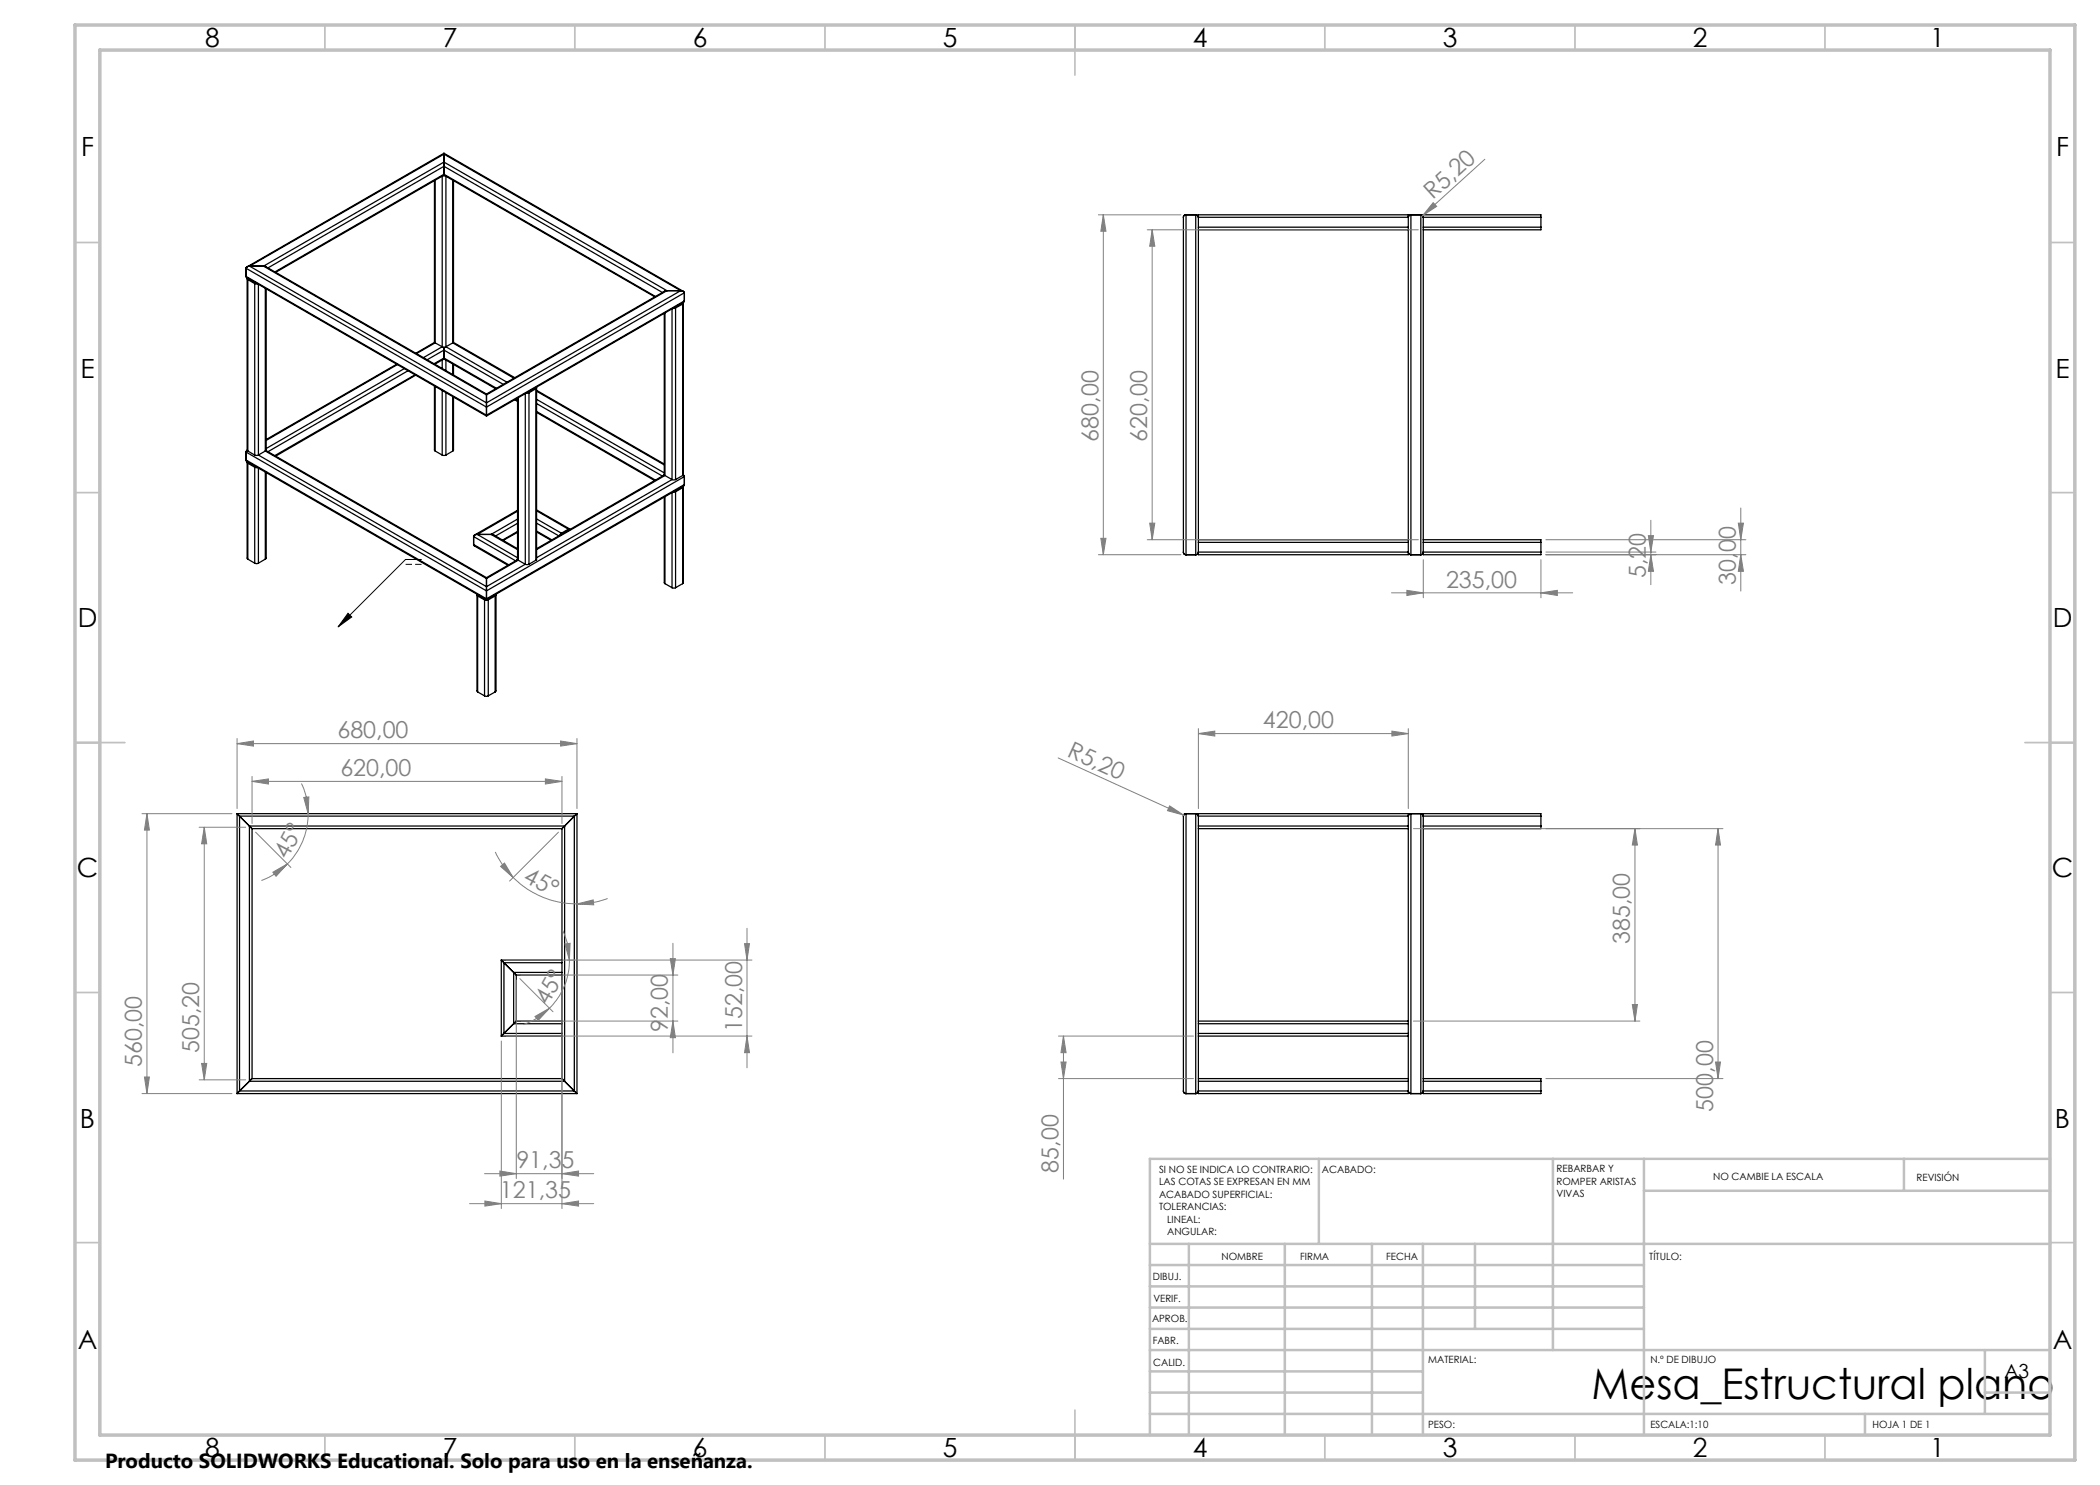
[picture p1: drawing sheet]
<svg xmlns="http://www.w3.org/2000/svg" width="420mm" height="297mm" viewBox="0 0 420 297" stroke-linecap="round" stroke-linejoin="round" font-family="sans-serif">
<g fill="none" stroke="#000" stroke-width=".25">
<path d="M86.9 36.1v32.3l.1 .2M87 36.1v32.5M88.4 35.2v34.2M88.6 35.1h.4M88.8 30.7v.1M88.8 32.4v.9M88.8 34.9v.1M88.8 30.7l47.9 27.6M88.8 35l42.2 24.4M88.8 30.7l-39.4 22.7M88.8 35l-33.7 19.5M88.8 30.8v1.6"/>
<path d="M88.8 33.3v1.6M88.8 32.4l44.6 25.7M88.8 30.8l47.3 27.3M88.8 30.8l-38.9 22.4M88.8 32.4l-36.1 20.8M88.8 33.3l43.7 25.2M88.8 34.9l42.3 24.4M88.8 33.3l-35.2 20.3M88.8 34.9l-33.8 19.5M89.2 35.2v34.2M90.6 36.1v32.5M90.7 36.1v32.3l-.1 .2"/>
<path d="M49.2 55.3l.2 .3M49.2 53.7v1.6M49.2 53.7l48.1 27.7M49.2 55.3l48.1 27.7M49.4 55.7v34.4l.2 .1M49.4 55.6l47.9 27.6M49.5 55.6l.1 .3M49.6 55.9v34.3M49.6 55.9l1.3 .8M49.7 55.7v.1M49.7 55.8l1.5 .8M49.7 55.8h.1"/>
<path d="M49.9 53.2l-.6 .2-.1 .3M49.9 53.2l-.4 .1-.3 .4M49.9 53.2h2.8M49.9 53.2l47.4 27.4M50.9 56.7l.6 .1M50.9 56.7v34.3M51.2 56.6l.1 .1M51.2 56.6h.1M51.7 56.9v34.1M52.7 53.2l.4 .1 44.2 25.5M52.7 53.2l44.6 25.8M53.1 57.7v32.5"/>
<path d="M53.2 57.8v32.2l-.1 .2M132.9 58.3l-35.6 20.5M133.4 58.1l-.5 .2M133.4 58.1h2.7M133.4 58.1l-36.1 20.9M136.1 58.1l.5 .1 .3 .4M136.1 58.1l-38.8 22.5M136.9 58.6v1.6M136.9 58.6l-39.6 22.8M236.7 43.5v66.9M237.2 43l-.3 .1-.2 .4M237.2 43a.49 .49 0 0 0-.5 .5"/>
<path d="M237.2 43v67.9M237.2 43h1.9M239.1 43a.49 .49 0 0 1 .6 .5M239.1 43l.4 .1 .2 .4M239.1 43v67.9M239.7 43.5v-.5h42v.5M239.7 45.4v.6M239.7 43.5v1.9M239.7 46v61.9M239.7 43.5h42M239.7 45.4h42M239.7 46h42"/>
<path d="M281.7 45.4v.6M281.7 43.5v1.9M281.7 46v61.9M282.2 43l-.3 .1-.2 .4M282.2 43h-.3l-.2 .5M282.2 43v67.9M282.2 43h2M284.2 43l.3 .1 .2 .4M284.2 43v67.9M284.7 43.5v-.5h23.5v.5M284.7 45.4v.6M284.7 43.5v1.9"/>
<path d="M284.7 46v61.9M284.7 43.5h23.5M284.7 45.4h23.5M308.2 45.4v.6h-23.5M308.2 43.5v1.9M79.3 72.8l-26.1 15.1M79.5 72.9l-26.3 15.2M80.9 73.7l-27.7 16M81.6 74.2l-28 16.1M83 75l-28 16.1M83.1 75l-28 16.2M86.9 77.2v12.9l.1 .1"/>
<path d="M86.9 68.5l-3.8 2.2M87 68.6l1.4 .8M87 72.8v.1M87 77.3v12.9M87 68.6l-3.7 2.1M88.4 69.4l.3 .1 .5-.1M88.4 72v1.7M88.4 78.1v12.9M88.4 69.4l-3.7 2.1M88.6 71.9h.4M88.8 69.5v.5zM88.8 71.6v.2"/>
<path d="M88.8 71.8l10.3 5.9M88.8 71.8l-1.8 1M88.8 70v1.6M88.8 70l11.8 6.9M88.8 71.6l10.5 6M88.8 70l-3.4 2M88.8 71.6l-2 1.1M89.2 72v2.1M89.2 78.5v12.5M89.2 69.4l12.2 7M90.6 68.6l-1.4 .8M90.6 72.8v2.1"/>
<path d="M90.6 79.3v10.9M90.6 68.6l12.2 7M90.7 68.5l12.2 7M90.7 79.4v10.7l-.1 .1M90.7 72.9v2.1M97.3 78.8v.2M97.3 79v1.6M102.9 79.9l.6 .4M103.1 79.9l.4 .2M103.5 79.6v32.3l.1 .1M103.6 79.5v32.5M105.1 78.7v34.2"/>
<path d="M105.6 78.5h-.1M105.6 78.4v.1M105.8 78.6h-.6M105.8 78.6v34.3M107 77.6l-1.4 .9M107 77.6h.1M107.1 77.6h-.1M107.2 77.7l-1.4 .9M107.2 77.7v34.3M107.3 77.4l-.1 .3M107.3 77.5v34.4l-.1 .1M107.3 78.1l25.6 14.7"/>
<path d="M107.3 79.9l25.6 14.7M107.3 78.2l25.6 14.8M132.9 62.7v32.3l.1 .1M133 62.6v32.5M134.4 61.8v34.1M134.9 61.5l-.1 .1M134.9 61.5h.1M135.1 61.6l-.5 .1M135.1 61.6v34.3M136.3 60.7l-1.4 .8M136.3 60.7h.1M136.4 60.6l-.1 .1"/>
<path d="M136.5 60.8v34.3M136.5 60.8l-1.4 .8M136.6 60.5l-.1 .3M136.7 60.6v34.4l-.2 .1M136.7 60.5l-39.4 22.7M136.9 60.2l-.2 .3M136.9 60.2l-39.6 22.8M49.2 92l.2 .3M49.2 90.4v1.6M49.2 90.4l48.1 27.8M49.2 92l48.1 27.8M49.4 90.1l-.2 .3"/>
<path d="M49.4 92.4v19.3l.2 .1M49.4 92.3l47.9 27.6M49.5 92.3l.1 .3M49.6 92.6l1.3 .8M49.6 92.6v19.2M49.6 90.2l1.3 .8M49.7 92.5h.1M49.7 92.5l1.5 .8M50.9 93.4l.6 .1M50.9 91h.8M50.9 93.4v19.2M51.2 93.3l.1 .1"/>
<path d="M51.2 93.3h.1M51.7 91l45.6 26.3M51.7 93.6v19M53.1 90.2l-1.4 .8M53.1 90.2l44.2 25.5M53.1 94.4v17.4M53.2 90.1l44.1 25.4M53.2 94.5v17.1l-.1 .2M87 90.2l1.4 .8M88.4 91h.8M90.6 90.2l-1.4 .8M97.3 80.6v.8"/>
<path d="M97.3 83v.2M97.3 81.4v1.6M107.3 82.5l23.7 13.6M107.3 80.7l25.2 14.5M107.3 82.3l23.8 13.7M132.9 99.4v17.2l.1 .1M132.9 95l-25.6 14.7M133 95.1l1.4 .8M133 99.3v17.4M133 95.1l-25.7 14.8M134.4 95.9h.7M134.4 98.5v19"/>
<path d="M134.4 95.9l-27.1 15.6M134.9 98.2l-.1 .1M134.9 98.2h.1M135.1 98.4h-.5M135.1 98.4v19.1M136.3 97.4l-1.4 .8M136.3 97.4h.1M136.4 97.4h-.1M136.5 97.5l-1.4 .9M136.5 97.5v19.2M136.5 95.1l-1.4 .8M136.6 95l.3 .3"/>
<path d="M136.6 97.2l-.1 .3M136.6 95h.1M136.7 97.3v19.3l-.2 .1M136.7 97.2l-39.4 22.7M136.9 96.9l-.2 .3M136.9 95.3v1.6M136.9 95.3l-39.6 22.9M136.9 96.9l-39.6 22.9M49.6 111.8l1.3 .8M50.9 112.6l.4 .1 .4-.1M53.1 111.8l-1.4 .8M94.7 108.9l.2 .3"/>
<path d="M94.7 107.3v1.6M94.7 107.3l8.5 4.9M94.7 108.9l7 4.1M94.9 109.2l6.7 3.9M95.4 119v19.2l.1 .2M95.4 118.9l.1 .3M95.5 106.9a.58 .58 0 0 0-.8 .4M95.5 106.9a.6 .6 0 0 0-.8 .4M95.5 106.9h2.7M95.5 106.9l8 4.6M95.5 119.2l1.4 .8M95.5 119.2v19.2"/>
<path d="M95.6 119l.1 .1M95.7 119.1l1.4 .8M95.7 119.1h.1M96.9 120l.3 .1 .4-.1M96.9 120v19.2M97.1 119.9h.1M97.1 119.8v.1M97.3 117.3v.9M97.3 119.8v.1M97.3 115.5v.2M97.3 115.7v1.6M97.3 118.2v1.6"/>
<path d="M97.5 119.9h-.2M97.5 119.8v.1M97.6 120v19.2M98.2 106.9l.5 .1M98.2 106.9l5.3 3M98.7 107l4.8 2.7M98.8 119.1l-1.3 .8M98.8 119.1h.1M98.9 119l-.1 .1M99 119.2l-1.4 .8M99 119.2v19.2M99.2 118.9l-.2 .3"/>
<path d="M99.2 119v19.2l-.2 .2M103.5 111.8l-.2 .3M103.5 102.1l-8.6 4.9M103.5 106.5l-2.9 1.6M103.5 102.2l-8 4.7M103.5 103.8l-5.3 3.1M103.5 104.7l-4.4 2.5M103.5 106.3l-3 1.7M103.5 111.9l-6.2 3.6M103.6 112l1.5 .9M103.6 112l-6.3 3.7M105.1 112.9h.7"/>
<path d="M105.1 112.9l-7.8 4.4M107.2 112l-1.4 .9M107.3 106.4l2.9 1.7M107.3 102l6.6 3.8M107.3 103.8l5 2.8M107.3 104.6l4.5 2.6M107.3 106.2l3.1 1.8M107.3 102.2l6.4 3.6M112.3 106.6l-.4 .5M112.3 106.9l-.1 .1M112.3 106.9h.1M113.7 105.8l.3 .1"/>
<path d="M113.7 106h.1M113.7 105.8l-1.4 .8M113.7 106l-1.4 .9M113.7 106v.1M133 116.7l1.4 .8M134.4 117.5h.7M136.5 116.7l-1.4 .8M236.7 110.4a.49 .49 0 0 0 .5 .5M236.7 110.4l.1 .4 .4 .1M237.2 110.9h1.9M239.7 110.4a.49 .49 0 0 1-.6 .5M239.7 107.9v.6"/>
<path d="M239.7 110.4v.5h42v-.5M239.7 108.5v1.9M239.7 107.9h42M239.7 108.5h42M239.7 110.4h42M281.7 110.4a.54 .54 0 0 0 .5 .5M281.7 110.4v.3l.5 .2M281.7 107.9v.6M281.7 108.5v1.9M282.2 110.9h2M284.7 110.4a.49 .49 0 0 1-.5 .5M284.7 107.9h23.5v.6"/>
<path d="M284.7 107.9v.6M284.7 110.4v.5h23.5v-.5M284.7 108.5v1.9M284.7 108.5h23.5M284.7 110.4h23.5M308.2 108.5v1.9M95.5 138.4l1.4 .8M96.9 139.2l.3 .1 .4-.1M99 138.4l-1.4 .8M47.4 162.7l.5 .5M47.4 162.7h68M47.4 162.7v56"/>
<path d="M47.9 163.2h67M47.9 163.2l2 2M47.9 163.2v55M49.9 165.2l.5 .5M49.9 165.2h63M49.9 165.2v51M50.4 165.7h62M50.4 165.7v50M112.4 165.7v50M112.9 165.2l-.5 .5M112.9 165.2v51M114.9 163.2l-2 2"/>
<path d="M114.9 163.2v55M115.4 162.7l-.5 .5M115.4 162.7v56M236.7 163.2v55.1l.2 .3 .3 .1M237.2 162.7a.49 .49 0 0 0-.5 .5M237.2 162.7l-.3 .1-.2 .4M237.2 162.7h1.9M237.2 162.7v56M239.1 162.7a.49 .49 0 0 1 .6 .5M239.1 162.7v56M239.7 165.2v.5M239.7 163.2v-.5h42v.5"/>
<path d="M239.7 163.2h42M239.7 165.2h42M239.7 165.7h42M239.7 163.2v2M239.7 165.7v38.5M281.7 165.2v.5M281.7 163.2v2M281.7 165.7v38.5M282.2 162.7l-.3 .1-.2 .4M282.2 162.7h2M282.2 162.7v56M284.2 162.7l.2 .1 .3 .4"/>
<path d="M284.2 162.7v56M284.7 165.2v.5M284.7 163.2v-.5h23.5v.5M284.7 163.2h23.5M284.7 165.2h23.5M284.7 163.2v2M284.7 165.7v50M308.2 165.2v.5h-23.5M308.2 163.2v2M100.3 192l.5 .5M100.3 192h12.1M100.3 192v15.2"/>
<path d="M100.8 192.5h11.6M100.8 192.5l1.9 2M100.8 192.5v14.2M102.7 194.5l.6 .5M102.7 194.5h9.7M102.7 194.5v10.2M103.3 195h9.1M103.3 195v9.2M47.4 218.7h68M47.9 218.2l-.5 .5M47.9 218.2h67M49.9 216.2l-2 2"/>
<path d="M49.9 216.2h63M50.4 215.7l-.5 .5M50.4 215.7h62M100.3 207.2h12.1M100.8 206.7l-.5 .5M100.8 206.7h11.6M102.7 204.7l-1.9 2M102.7 204.7h9.7M103.3 204.2l-.6 .5M103.3 204.2h9.1M112.4 215.7l.5 .5M112.9 216.2l2 2"/>
<path d="M114.9 218.2l.5 .5M237.2 218.7h1.9M239.7 206.7v.5M239.7 204.2v.5M239.7 218.2l-.2 .4-.4 .1M239.7 218.2a.49 .49 0 0 1-.6 .5M239.7 218.2v.5h42v-.5M239.7 204.7h42M239.7 204.2h42M239.7 206.7h42M239.7 207.2h42M239.7 216.2h42"/>
<path d="M239.7 218.2h42M239.7 215.7h42M239.7 204.7v2M239.7 207.2v11M281.7 206.7v.5M281.7 204.2v.5M281.7 218.2l.2 .4 .3 .1M281.7 218.2a.54 .54 0 0 0 .5 .5M281.7 204.7v2M281.7 207.2v11M282.2 218.7h2M284.7 218.2l-.1 .3-.4 .2"/>
<path d="M284.7 215.7h23.5v.5M284.7 215.7v.5M284.7 218.2v.5h23.5v-.5M284.7 216.2h23.5M284.7 218.2h23.5M284.7 216.2v2M308.2 216.2v2"/>
</g>
<path d="M84.3 111.9h-3.2l-13.5 13.5M69.6 122.7l.7 .7-2.7 2z" fill="none" stroke="#000" stroke-width=".2"/>
<g fill="none" stroke="#808080" stroke-width=".2">
<path d="M297 31.9l-12.4 11.2M219.7 43h16.5M220.7 43l.5 3.2h-1zM220.7 43v67.9M229.4 46h54.3M230.4 46l.6 3.2h-1.1zM230.4 46v61.9M284.6 43.1l-.4 .4M286.6 40.5l.7 .8-2.7 1.8zM219.7 110.9h16.5M220.2 107.7h1l-.5 3.2zM229.4 107.9h54.3"/>
<path d="M229.9 104.6h1.1l-.6 3.3zM278.3 118.6h36.2M281.4 118.1l3.3 .5-3.3 .5zM284.7 111.9v7.7M308.2 118.6l3.3-.5v1zM308.2 111.9v7.7M309.2 107.9h40M309.2 110.9h40M309.2 110.4h22M329.7 107.1h1l-.5 3.3zM330.2 110.9l.5 3.4h-1zM330.2 104.1v12.8"/>
<path d="M347.7 104.6h1l-.5 3.3zM348.2 110.9l.5 3.4h-1zM348.2 101.6v16.6M47.4 148.7l3.3-.5v1zM47.4 147.7v14M47.4 148.7h68M50.4 156.3l3.3-.5v1zM50.4 155.3v9.4M50.4 156.3h62M60.3 156.7a13.5 13.5 0 0 1 1.3 6M60.7 159.5l1.1-.1-.2 3.3zM109.1 155.8l3.3 .5-3.3 .5z"/>
<path d="M112.1 148.2l3.3 .5-3.3 .5zM112.4 155.3v9.4M115.4 147.7v14M211.6 151.6l25.1 11.4M239.7 146.7l3.3-.5v1zM239.7 145.7v16M239.7 146.7h42M278.4 146.2l3.3 .5-3.3 .5zM281.7 145.7v16M28.4 162.7h18M29.4 162.7v56M29.4 162.7l.5 3.3h-1z"/>
<path d="M39.8 165.4h9.3M40.9 165.4v50.6M40.9 165.4l.4 3.4h-1zM51.1 166.4l7.1 7.1M54.6 174.4l2.9-1.6-2.3 2.5zM57.5 172.8a14.1 14.1 0 0 1-5.2 3.3M61.6 162.7a14 14 0 0 1-4.1 10.1M99.1 170.4a17.6 17.6 0 0 0 3.5 5.1M100.1 173.3l.8-.7 1.7 2.9zM102.6 175.5a18.3 18.3 0 0 0 12.8 5.3M111.7 166.4l-9.8 9.8M121.5 179.7a17.9 17.9 0 0 1-6.1 1.1"/>
<path d="M233.9 161.2l2.8 1.8-3.2-.9zM236.7 163l.5 .2M327 165.7l.5 3.3h-1zM327 165.7v38.5M343.6 165.7l.5 3.3h-1zM343.6 165.7v50M344.6 165.7h-61.9M101.2 192h49.2M103.3 196v39.7M104 195.7l6.6 6.6M104.2 195h31.4M112.4 196v45.7"/>
<path d="M112.5 186a12.8 12.8 0 0 1 1.4 6M113 188.8l1-.1-.1 3.3zM113.9 192a13.4 13.4 0 0 1-4 9.6M115.4 180.8l3.2-.8 .1 1zM134.1 191.7h1l-.5 3.3zM134.6 188.7v21.9M148.9 188.7h1l-.5 3.3zM149.4 185.7v27.9M28.4 218.7h18M28.9 215.4h1l-.5 3.3zM39.8 216h9.3M40.3 212.7h1l-.4 3.3z"/>
<path d="M100.3 208.2v33.5M101.2 207.2h49.2M104.2 204.2h31.4M107 203.3l2.9-1.7-2.3 2.5zM109.9 201.6a13.3 13.3 0 0 1-5.2 3.3M134.6 204.2l.5 3.3h-1zM149.4 207.2l.5 3.3h-1zM211.7 215.7h27M211.7 207.2h27M212.2 212.4h1l-.5 3.3zM212.7 207.2l.5 3.3h-1zM212.7 207.2v28.6"/>
<path d="M282.7 204.2h45.3M309.2 215.7h35.4M326.5 200.9h1l-.5 3.3zM343.1 212.4h1l-.5 3.3zM96.9 234.7h21.8M100 234.2l3.3 .5-3.3 .5zM112.4 234.7l3.3-.5v1zM93.9 240.7h24.8M97 240.2l3.3 .5-3.3 .5zM112.4 240.7l3.3-.5v1z"/>
</g>
<path d="M84.3 112.9h-3.2" fill="none" stroke="#000" stroke-width=".2" stroke-dasharray="1.3 .6" stroke-linecap="butt"/>
<g fill="none" stroke="#c0c0c0" stroke-width=".35">
<path d="M65 5v5M115 5v5M165 5v5M215 5v10M265 5v5M315 5v5M365 5v5M15 48.5h5M410 48.5h5M15 98.5h5M410 98.5h5M15 148.5h10"/>
<path d="M405 148.5h10M15 198.5h5M410 198.5h5M15 248.5h5M410 248.5h5M65 287v5M115 287v5M165 287v5M215 282v10M265 287v5M315 287v5M365 287v5"/>
</g>
<g fill="none" stroke="#c0c0c0" stroke-width=".5">
<path d="M263.8 231.8v17M310.6 231.8v38.2M328.8 231.8v55.2M328.8 238.2h81.2M380.8 231.8v6.4M410 231.8h-180v55.2M230 248.8h180M230 257.3h98.8M230 253h98.8M237.8 248.8v38.2M257 248.8v38.2M274.4 248.8v38.2"/>
<path d="M284.6 248.8v38.2M295 248.8v17M230 265.8h98.8M230 261.5h98.8M230 278.5h54.6M230 274.3h54.6M230 270h180M397 278.5h13M397 270v12.8M230 282.8h180M373 282.8v4.2"/>
</g>
<path d="M15 5h400v287h-400zM20 10h390v277h-390z" fill="none" stroke="#c0c0c0" stroke-width=".7"/>
<path d="M69.6 122.7l.7 .7-2.7 2z" fill="#000"/>
<g fill="#808080">
<path d="M233.9 161.2l2.8 1.8-3.2-.9z"/>
<path d="M286.6 40.5l.7 .8-2.7 1.8z"/>
<path d="M308.2 118.6l3.3-.5v1zM281.4 118.1l3.3 .5-3.3 .5z"/>
<path d="M112.4 234.7l3.3-.5v1zM100 234.2l3.3 .5-3.3 .5z"/>
<path d="M278.4 146.2l3.3 .5-3.3 .5zM239.7 146.7l3.3-.5v1z"/>
<path d="M97 240.2l3.3 .5-3.3 .5zM112.4 240.7l3.3-.5v1zM47.4 148.7l3.3-.5v1zM112.1 148.2l3.3 .5-3.3 .5z"/>
<path d="M50.4 156.3l3.3-.5v1zM109.1 155.8l3.3 .5-3.3 .5z"/>
<path d="M107 203.3l2.9-1.7-2.3 2.5zM113 188.8l1-.1-.1 3.3z"/>
<path d="M54.6 174.4l2.9-1.6-2.3 2.5zM60.7 159.5l1.1-.1-.2 3.3z"/>
<path d="M28.9 215.4h1l-.5 3.3zM29.4 162.7l.5 3.3h-1zM40.3 212.7h1l-.4 3.3zM40.9 165.4l.4 3.4h-1zM212.2 212.4h1l-.5 3.3zM212.7 207.2l.5 3.3h-1zM326.5 200.9h1l-.5 3.3zM327 165.7l.5 3.3h-1z"/>
<path d="M347.7 104.6h1l-.5 3.3zM348.2 110.9l.5 3.4h-1zM329.7 107.1h1l-.5 3.3zM330.2 110.9l.5 3.4h-1zM220.7 43l.5 3.2h-1zM220.2 107.7h1l-.5 3.2zM230.4 46l.6 3.2h-1.1zM229.9 104.6h1.1l-.6 3.3z"/>
<path d="M134.1 191.7h1l-.5 3.3zM134.6 204.2l.5 3.3h-1zM148.9 188.7h1l-.5 3.3zM149.4 207.2l.5 3.3h-1zM343.6 165.7l.5 3.3h-1zM343.1 212.4h1l-.5 3.3z"/>
<path d="M100.1 173.3l.8-.7 1.7 2.9zM115.4 180.8l3.2-.8 .1 1z"/>
</g>
<text font-size="8.5" x="318.3" y="279.7">Mesa_Estructural plano</text>
<g font-size="5.3">
<text x="41" y="9.5">8</text>
<text x="88.5" y="9.5">7</text>
<text x="138.5" y="9.5">6</text>
<text x="188.5" y="9.5">5</text>
<text x="238.5" y="9.5">4</text>
<text x="288.5" y="9.5">3</text>
<text x="338.5" y="9.5">2</text>
<text x="386" y="9.5">1</text>
<text x="16.2" y="31.3">F</text>
<text x="411.2" y="31.3">F</text>
<text x="16.1" y="75.5">E</text>
<text x="411.1" y="75.5">E</text>
<text x="15.5" y="125.5">D</text>
<text x="410.5" y="125.5">D</text>
<text x="15.4" y="175.5">C</text>
<text x="410.4" y="175.5">C</text>
<text x="16" y="225.5">B</text>
<text x="411" y="225.5">B</text>
<text x="15.5" y="269.8">A</text>
<text x="410.5" y="269.8">A</text>
<text x="41" y="291.5">8</text>
<text x="88.5" y="291.5">7</text>
<text x="138.5" y="291.5">6</text>
<text x="188.5" y="291.5">5</text>
<text x="238.5" y="291.5">4</text>
<text x="288.5" y="291.5">3</text>
<text x="338.5" y="291.5">2</text>
<text x="386" y="291.5">1</text>
</g>
<g font-size="4.7" fill="#808080">
<text x="286.6" y="40" transform="rotate(-42 286.6 40)">R5,20</text>
<text x="219.7" y="88.3" transform="rotate(-90 219.7 88.3)">680,00</text>
<text x="229.5" y="88.3" transform="rotate(-90 229.5 88.3)">620,00</text>
<text x="289.2" y="117.5">235,00</text>
<text x="329.2" y="115.6" transform="rotate(-90 329.2 115.6)">5,20</text>
<text x="347.2" y="116.9" transform="rotate(-90 347.2 116.9)">30,00</text>
<text x="67.5" y="147.7">680,00</text>
<text x="252.6" y="145.7">420,00</text>
<text x="68.1" y="155.3">620,00</text>
<text x="213.2" y="151.2" transform="rotate(24 213.2 151.2)">R5,20</text>
<text x="57.5" y="172" transform="rotate(-62 57.5 172)">45°</text>
<text x="104.4" y="176.2" transform="rotate(27 104.4 176.2)">45°</text>
<text x="326" y="188.8" transform="rotate(-90 326 188.8)">385,00</text>
<text x="109.6" y="201.2" transform="rotate(-61 109.6 201.2)">45°</text>
<text x="133.6" y="206.5" transform="rotate(-90 133.6 206.5)">92,00</text>
<text x="148.4" y="206.4" transform="rotate(-90 148.4 206.4)">152,00</text>
<text x="28.4" y="213.4" transform="rotate(-90 28.4 213.4)">560,00</text>
<text x="39.8" y="210.6" transform="rotate(-90 39.8 210.6)">505,20</text>
<text x="342.6" y="222.3" transform="rotate(-90 342.6 222.3)">500,00</text>
<text x="103.3" y="233.7">91,35</text>
<text x="100" y="239.7">121,35</text>
<text x="211.7" y="234.5" transform="rotate(-90 211.7 234.5)">85,00</text>
</g>
<text font-size="4.1" x="21" y="293.7">Producto SOLIDWORKS Educational. Solo para uso en la enseñanza.</text>
<text font-size="3.9" x="400.9" y="275.5">A3</text>
<g font-size="2">
<text x="231.8" y="234.6">SI NO SE INDICA LO CONTRARIO:</text>
<text x="231.8" y="237.1">LAS COTAS SE EXPRESAN EN MM</text>
<text x="231.8" y="239.6">ACABADO SUPERFICIAL:</text>
<text x="264.4" y="234.6">ACABADO:</text>
<text x="311.3" y="234.5">REBARBAR Y</text>
<text x="311.3" y="237">ROMPER ARISTAS</text>
<text x="311.3" y="239.5">VIVAS</text>
<text x="342.6" y="236">NO CAMBIE LA ESCALA</text>
<text x="383.3" y="236.2">REVISIÓN</text>
<text x="231.8" y="242.1">TOLERANCIAS:</text>
<text x="233.4" y="244.6">LINEAL:</text>
<text x="233.4" y="247.1">ANGULAR:</text>
<text x="244.3" y="252">NOMBRE</text>
<text x="260" y="251.9">FIRMA</text>
<text x="277.2" y="251.9">FECHA</text>
<text x="329.9" y="251.9">TÍTULO:</text>
<text x="230.6" y="256.1">DIBUJ.</text>
<text x="230.7" y="260.3">VERIF.</text>
<text x="230.4" y="264.4">APROB.</text>
<text x="230.5" y="268.8">FABR.</text>
<text x="230.7" y="273.1">CALID.</text>
<text x="285.6" y="272.5">MATERIAL:</text>
<text x="330.1" y="272.5">N.º DE DIBUJO</text>
<text x="285.6" y="285.5">PESO:</text>
<text x="330.1" y="285.6">ESCALA:1:10</text>
<text x="374.5" y="285.6">HOJA 1 DE 1</text>
</g>
</svg>
